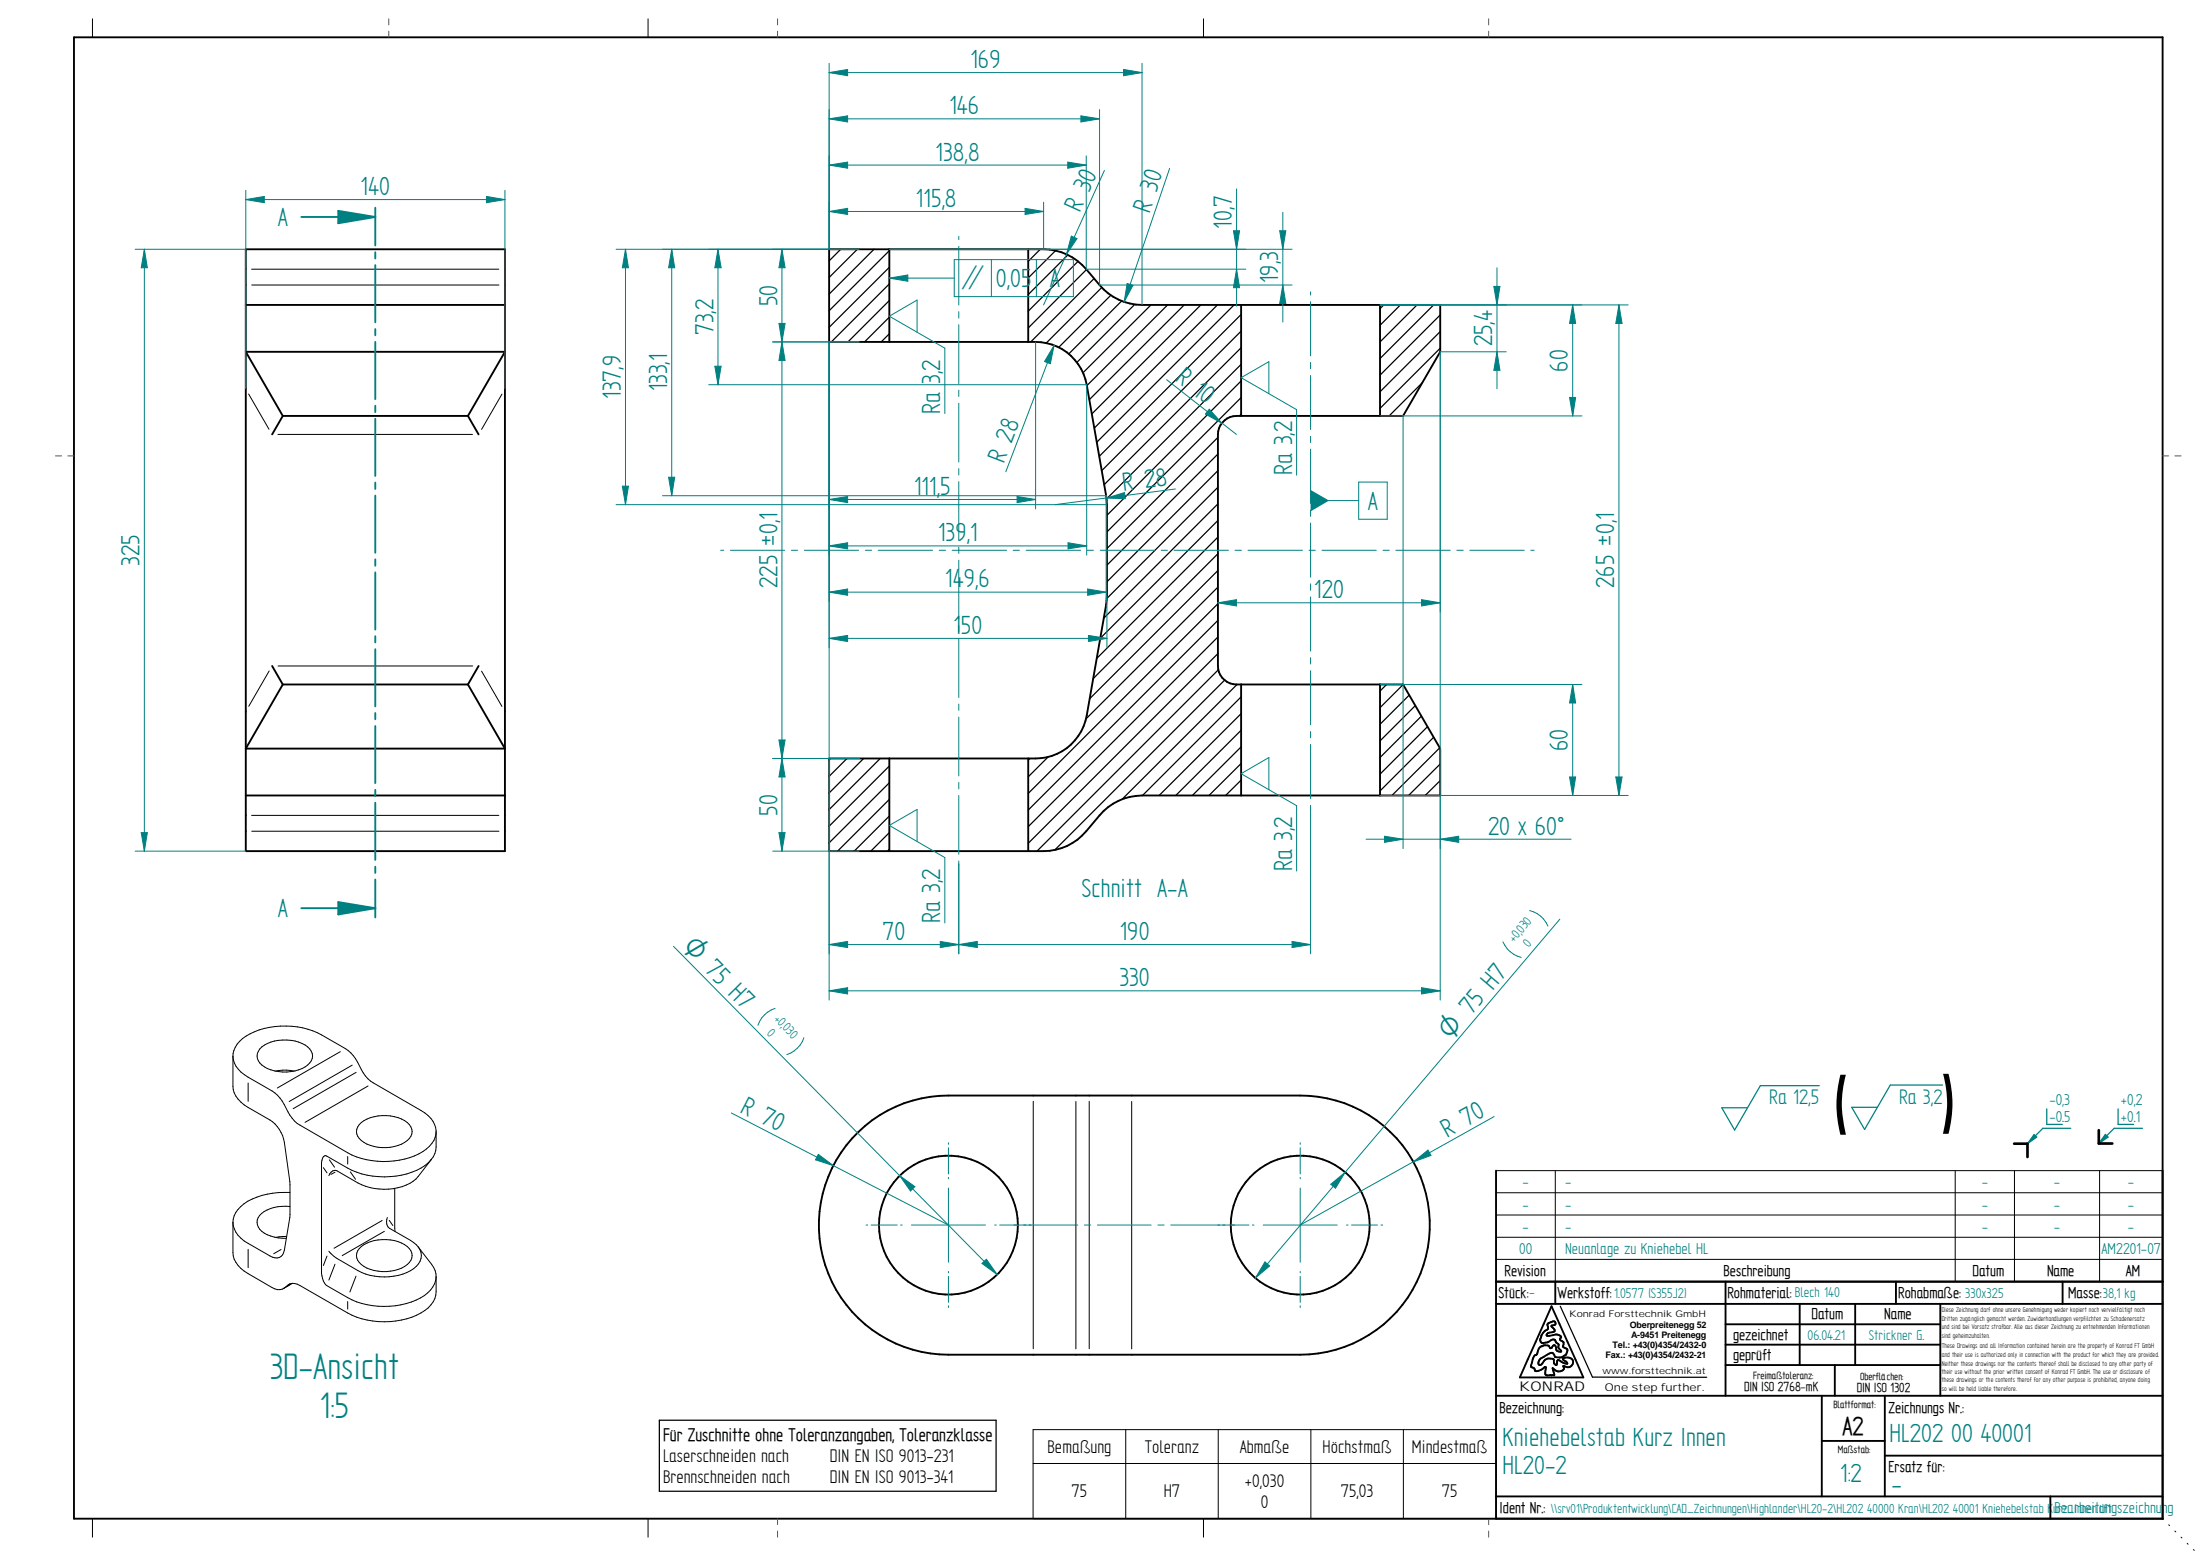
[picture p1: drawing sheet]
<svg xmlns="http://www.w3.org/2000/svg" width="594mm" height="420mm" viewBox="0 0 594 420" stroke-linecap="round" stroke-linejoin="round" font-family="sans-serif">
<g fill="none" stroke="#000" stroke-width=".51">
<path d="M20 10.1h564v400h-564zM404 316.1v94M404 346.1h180M404 352.1h180M419 352.7l8.6 19.2h-17.2zM420 346.1v6M466 357.6h58M466 346.1v30.8M486 352.1v16.5M501 352.1v16.5M512 346.1v6M524 352.1v24.8"/>
<path d="M557 346.1v6M404 376.9h180M422 366.4h-2.1a1.01 1.01 0 0 0-.5-1 1.01 1.01 0 0 0-1.1 .1 5.9 5.9 0 0 0-2.7 2 .62 .62 0 0 0-.1 1 .62 .62 0 0 0 1-.4 2.1 2.1 0 0 1 3.1-1 1.14 1.14 0 0 0 .7 1.5l.2-1.1 .3-.3 1.5 .8 .9 .3M422.1 366.4v-.1a1.56 1.56 0 0 0 1-2.1l-1.1-.6a1.07 1.07 0 0 0 .2-1.1 1.07 1.07 0 0 0-.9-.7v-.3l.2-.3a1.48 1.48 0 0 0-2.1-.7l-1 .2-.8-.1 .5-.7 1.7-.4v-.5l-.9-.9 .7-.3a.54 .54 0 0 0 .4-.6 .54 .54 0 0 0-.7-.4l-.3 .2a.97 .97 0 0 0-1 .4 .97 .97 0 0 0 0 1v.4a3.7 3.7 0 0 0-2 3.3v.2a2.03 2.03 0 0 0 2.5-.2l.4-.2a.79 .79 0 0 1 .9-.2 .79 .79 0 0 1 .4 .8 .98 .98 0 0 1 .6 1.4l.8 1a.98 .98 0 0 1-1-.1 .98 .98 0 0 1-.4-.9l-.2-.5a.68 .68 0 0 0-1 .6l-.3 .1a1.36 1.36 0 0 0-2.1-.7 2.05 2.05 0 0 0-1.5 2.1l-.1 .1a2 2 0 0 0-1.1 1.4l-.5 2.1a1.29 1.29 0 0 1 1.2 1.1 3.8 3.8 0 0 0 2.7-1.1l.1 .2a1.78 1.78 0 0 0 .2 2h2.1l-.4-1.9a1.83 1.83 0 0 0 3 .2l-.2-.7M423.2 368.2l-.3-.6-.8-.5a1.56 1.56 0 0 1 2.6 .2 1.52 1.52 0 0 1-.7 1.7 1.52 1.52 0 0 1-1.8-.2M466 368.6h58M466 363.1h58M491.9 376.9v27.2M495.5 368.6v8.3M509 376.9v27.2M491.9 389.1h17.1M509 393.1h75"/>
<path d="M404 404.1h180M553.7 404.1v6"/>
</g>
<g fill="none" stroke="#000" stroke-width=".27">
<path d="M25 5.1v5M175 5.1v5M325 5.1v5M404 316.1h180M420 316.1v30M528 316.1v30M544 316.1v30M567 316.1v30M404 334.1h180M404 328.1h180M404 322.1h180M404 340.1h180"/>
<path d="M25 410.1v5M175 410.1v5M325 410.1v5M584 410.1l.2 .2M585.6 411.7l.2 .2M587.3 413.4l.2 .2M589 415.1l.2 .2M590.6 416.7l.2 .3M592.3 418.4l.2 .2"/>
</g>
<g fill="none" stroke="#800080" stroke-width=".27">
<path d="M105 5.1v1.6M105 8.4v1.7M210 5.1v1.6M210 8.4v1.7M402 5.1v1.6M402 8.4v1.7M15 123.1h1.6M18.3 123.1h1.7M584 123.1h1.6M587.3 123.1h1.7M210 410.1v1.6M210 413.4v1.7"/>
<path d="M402 410.1v1.6M402 413.4v1.7"/>
</g>
<path d="M421.3 352.7l8.7 19.2h30.9" fill="none" stroke="#000" stroke-width=".34"/>
<g fill="#000">
<circle cx="422.1" cy="366.4" r=".25"/>
<circle cx="422.2" cy="368.8" r=".25"/>
</g>
<path d="M543.9 308.8h3.6" fill="none" stroke="#000" stroke-width=".72"/>
<path d="M570.9 304.7l-4.1 4.1" fill="none" stroke="#008080" stroke-width=".34"/>
<path d="M568.5 306.3l.7 .7-2.4 1.8z" fill="#008080"/>
<path d="M572 299.4v4.2h4.1M551.6 304.7l-4.1 4.1M568.5 306.3l.7 .7-2.4 1.8zM570.9 304.7h7.7" fill="none" stroke="#008080" stroke-width=".34"/>
<path d="M549.3 306.4l.7 .6-2.5 1.8z" fill="#008080"/>
<path d="M552.7 299.4v4.2h4.2M549.3 306.4l.7 .6-2.5 1.8zM551.6 304.7h7.6" fill="none" stroke="#008080" stroke-width=".34"/>
<path d="M547.5 308.8v3.6M566.8 305.2v3.6h3.6" fill="none" stroke="#000" stroke-width=".72"/>
<g fill="none" stroke="#000" stroke-width=".51">
<path d="M66.4 67.3h69.9v162.5h-69.9zM66.4 82.3h69.9M76.4 112.3l-2.9 5M76.4 112.3h50M76.4 112.3l-10-17.3h69.9l-9.9 17.3M126.4 112.3l2.8 5M73.5 179.8l2.9 5M129.2 179.8l-2.8 5M76.4 184.8h50M76.4 184.8l-10 17.3h69.9l-9.9-17.3M66.4 214.8h69.9M231.8 305.6a34.8 34.8 0 0 1 24.3-9.8h95a35 35 0 0 1 35 35 35 35 0 0 1-35 35h-95a35 35 0 0 1-32.4-21.9 35 35 0 0 1 8.1-38.3z"/>
<circle cx="256.1" cy="330.8" r="18.8"/>
<circle cx="351.1" cy="330.8" r="18.7"/>
</g>
<g fill="none" stroke="#000" stroke-width=".27">
<path d="M67.9 72.7h66.8M68 77h66.7M67.1 106.4l5.5 9.5M75.1 117.3h52.5M135.5 106.4l-5.5 9.6M75.1 179.8h52.5M72.7 181.2l-5.5 9.5M130 181.2l5.5 9.6M67.9 220.2h66.8M68 224.5h66.7M62.9 285.2v8.1a6.9 6.9 0 0 0 4.1 5.7l5.9 3.4a8.9 8.9 0 0 1 3.9 6 74.5 74.5 0 0 1 1.5 20.3l-1.5 8.9a2.31 2.31 0 0 1-1.5 2 2.31 2.31 0 0 1-2.4-.5l-5.9-3.4a7.1 7.1 0 0 1-4.1-5.6M64.7 281.2a18 18 0 0 1 14.1-4.1 20.1 20.1 0 0 1 8 2.3l6.5 3.8a11.5 11.5 0 0 1 4.3 5.6 8.6 8.6 0 0 0 3.2 3.6l12.9 7.4a6.3 6.3 0 0 1 3.8 7.3 10.1 10.1 0 0 1-6.8 5.5 22.2 22.2 0 0 1-16.8-1.3l-12.9-7.5a11.1 11.1 0 0 1-4.3-5.6 9.7 9.7 0 0 0-3.2-3.6l-6.5-3.7a6.6 6.6 0 0 1-4.1-6.4 6.4 6.4 0 0 1 1.8-3.3z"/>
<path d="M67 292.4v5M70.1 283.3a10.8 10.8 0 0 1 12.3-1.1 3.2 3.2 0 0 1 2 2.9 3.2 3.2 0 0 1-2 3 11.2 11.2 0 0 1-11.7-.5 2.94 2.94 0 0 1-.6-4.3zM79.4 289.2l-3-.2-2 .2M91.9 284l-17 9.8M95.1 287.6l-17 9.8M96.2 289.6l-17 9.8M99.4 293.2l-17 9.9M279 297.4v66.8M290.5 297.4v66.8M294.1 297.4v66.8M305.6 297.4v66.8M87.3 315.3l1 1.4"/>
<path d="M88.9 313.2l1.4 2M90.5 316.5l-1.1 .6M93.9 312.3v2M94.6 316.4l1.4 2M97 303.7a10.8 10.8 0 0 1 12.3-1.1 3.1 3.1 0 0 1 2 2.9 3.1 3.1 0 0 1-2 3 11.1 11.1 0 0 1-11.7-.5 2.86 2.86 0 0 1-.6-4.3zM116.5 313l-3.6 4.7a12.4 12.4 0 0 1-10.5 3.4 14.1 14.1 0 0 1-5.7-1.7l-5.6-3.2a1.65 1.65 0 0 0-2.3 1.3M117.8 305.6v4.1a7.8 7.8 0 0 1-5.3 6.3 22.1 22.1 0 0 1-18.6-.6l-5.7-3.2a.77 .77 0 0 0-1.1 .5l-.3 1.2v29.9l.5 2.1 .9 1.2a33.4 33.4 0 0 0 9.5 4.9 21.5 21.5 0 0 0 16.9-2.2 5.8 5.8 0 0 0 2.5-7.6l-4.2-5.5M62.9 330v8.2a6.9 6.9 0 0 0 4.1 5.7l6.5 3.8a3.1 3.1 0 0 0 4.3-.7l1.1-.5M67 337.4v4.9M75.9 337.4l-2 1.1M77.4 333.9l-3 .2M78.3 325.8a9.9 9.9 0 0 0-8.2 2.4 3.1 3.1 0 0 0 1.3 4.8l2.7 1.1 3.2 .3"/>
<path d="M78.3 322a18.7 18.7 0 0 0-13.3 3.8 5.8 5.8 0 0 0-2.1 4.3M88.3 339.2l-1 2.5M97 337.1a10.8 10.8 0 0 1 12.3-1 3.1 3.1 0 0 1 2 2.9 3.1 3.1 0 0 1-2 3 11.1 11.1 0 0 1-11.7-.5 2.86 2.86 0 0 1-.6-4.4zM103.2 329.6l-13 7.5M103.8 332.5l-11.4 6.5M104.6 328.8a2.4 2.4 0 0 0 .6 2.9l5.7 3.2a4.7 4.7 0 0 1 2.8 4.9 7.5 7.5 0 0 1-6.1 4.6 16 16 0 0 1-10.9-1.3l-5.6-3.2-2.3-2M105.1 329.5l1 1.4M106.6 320.9l.1 11.6M78.1 346.8l-.2 .1M78.4 346.8l-1.1 .7M78.9 346.5l-2.4 1.5M90.5 341.4l-1.7 4.3"/>
<path d="M93.9 351.5v2M96.1 344.6l-1.6 4.3M117.8 344.7v4.1a7.7 7.7 0 0 1-5.3 6.3 22.1 22.1 0 0 1-18.6-.6l-12.9-7.4-.7-.3-1.4-.3"/>
</g>
<g fill="none" stroke="#008080" stroke-width=".27">
<path d="M66.4 51.4v53.6M131.4 53l4.9 .9-4.9 .8zM136.3 51.4v53.6M256.1 308.6v.4M256.1 309.9v7.1M256.1 317.9v.4M351.1 308.6v.4M351.1 309.9v7.1M351.1 317.9v.4M233.9 330.8h.4M235.2 330.8h7.1M243.2 330.8h.4"/>
<path d="M246.1 330.8h20M256.1 320.8v20M268.6 330.8h.4M270 330.8h21M292.8 330.8h1.7M296.3 330.8h14.5M312.7 330.8h1.7M316.1 330.8h21.2M338.2 330.8h.4M341.1 330.8h20M351.1 320.8v20M363.6 330.8h.4"/>
<path d="M364.9 330.8h7.1M372.9 330.8h.5M256.1 343.3v.4M256.1 344.6v7.1M256.1 352.6v.5M351.1 343.3v.4M351.1 344.6v7.1M351.1 352.6v.5"/>
</g>
<path d="M131.4 53l4.9 .9-4.9 .8z" fill="#008080"/>
<path d="M66.4 53.9l5-.9v1.7z" fill="none" stroke="#008080" stroke-width=".27"/>
<path d="M66.4 53.9l5-.9v1.7z" fill="#008080"/>
<path d="M66.4 53.9h69.9M197.5 300.5l58.6 30.3M221 311.7l4 3-4.8-1.5z" fill="none" stroke="#008080" stroke-width=".27"/>
<path d="M221 311.7l4 3-4.8-1.5z" fill="#008080"/>
<path d="M381.7 313.7l3.9-3.1 .8 1.4zM403.5 301.5l-52.4 29.3" fill="none" stroke="#008080" stroke-width=".27"/>
<path d="M381.7 313.7l3.9-3.1 .8 1.4z" fill="#008080"/>
<path d="M405.8 254.3a7.4 7.4 0 0 0 5 4.2M413 245.9a7.2 7.2 0 0 1 5 4.2M421.2 248.2l-82.2 96.9M341.6 340.7l1.3 1.1-3.9 3.3z" fill="none" stroke="#008080" stroke-width=".27"/>
<path d="M341.6 340.7l1.3 1.1-3.9 3.3z" fill="#008080"/>
<path d="M359.4 319.8l3.9-3.3-2.7 4.3z" fill="none" stroke="#008080" stroke-width=".27"/>
<path d="M359.4 319.8l3.9-3.3-2.7 4.3z" fill="#008080"/>
<path d="M181.9 255.5l87.4 88.7M209.3 272.3a7.3 7.3 0 0 0-4.6 4.6M217.1 280.2a7.3 7.3 0 0 1-4.6 4.6M265.2 341.2l1.2-1.2 2.9 4.2z" fill="none" stroke="#008080" stroke-width=".27"/>
<path d="M265.2 341.2l1.2-1.2 2.9 4.2z" fill="#008080"/>
<path d="M242.9 317.5l4.2 2.9-1.2 1.2z" fill="none" stroke="#008080" stroke-width=".27"/>
<path d="M242.9 317.5l4.2 2.9-1.2 1.2z" fill="#008080"/>
<path d="M279 386h125v24.1h-125zM279 395.2h125M304 386v24.1M329 386v24.1M354 386v24.1M379 386v24.1" fill="none" stroke="#000" stroke-width=".27"/>
<g fill="none" stroke="#008080" stroke-width=".51">
<path d="M81.4 58.6h19.9v7.7M101.3 68.1v1.7M101.3 71.6v15.4M101.3 88.9v1.7M101.3 92.3v15.5M101.3 109.6v1.7M101.3 113.1v15.4M101.3 130.3v1.7M101.3 133.8v15.5M101.3 151v1.8M101.3 154.6v15.4M101.3 171.8v1.7"/>
<path d="M101.3 175.3v15.5M101.3 192.5v1.7M101.3 196v15.5M101.3 213.3v1.7M101.3 216.7v15.5M101.3 234v1.7M101.3 237.5v7.7"/>
</g>
<path d="M91.3 56.9l10 1.7-10 1.7z" fill="#008080"/>
<path d="M91.3 56.9l10 1.7-10 1.7zM81.4 245.2h19.9" fill="none" stroke="#008080" stroke-width=".51"/>
<path d="M91.3 243.6l10 1.6-10 1.7z" fill="#008080"/>
<path d="M101.3 56.1v2.5M91.3 243.6l10 1.6-10 1.7zM101.3 245.2v2.5" fill="none" stroke="#008080" stroke-width=".51"/>
<g fill="none" stroke="#000" stroke-width=".34">
<path d="M227 67.3l-3.1 3.1M231.5 67.3l-7.6 7.6M236 67.3l-12.1 12.1M240.1 67.7l-16.2 16.2M240.1 72.2l-16.2 16.2M240.2 76.7l-15.7 15.6M280.9 67.3l-3.2 3.3M285 67.7l-7.3 7.4M288.4 68.8l-10.7 10.7M291.1 70.6l-13.4 13.4M293.4 72.8l-15.7 15.8M295.4 75.2l-17.1 17.1"/>
<path d="M297.5 77.6l-15 15M300 79.7l-14.1 14.1M240.1 90.1l-2.2 2.2M240.1 85.6l-6.6 6.7M240.2 81.2l-11.2 11.1M302.9 81.3l-14.3 14.3M306.4 82.2l-15.6 15.7M310.8 82.3l-18.4 18.4M315.3 82.3l-21.8 21.8M319.8 82.3l-25.7 25.6M324.3 82.3l-29.5 29.5M328.8 82.3l-33.3 33.3"/>
<path d="M333.2 82.3l-37 37.1M335.1 98.4l-36.3 36.3M335.1 93.9l-37 37M335.1 89.4l-37.6 37.7M335.1 84.9l-38.3 38.3M373.7 82.3l-1 1.1M378.2 82.3l-5.5 5.5M382.6 82.3l-9.9 10M387.1 82.3l-14.4 14.5M388.9 94l-16.2 16.3M388.9 85l-16.2 16.3M388.9 89.5l-16.2 16.3"/>
<path d="M328.9 118.1l-30 30M335.1 102.9l-36.2 36.2M335.1 107.4l-36.2 36.2M335.1 111.8l-.4 .5M384.1 103.3l-9 9M328.9 136.1l-30.8 30.8M328.9 122.6l-30 30M328.9 127.1l-30 30M328.9 131.6l-30 30M328.9 154.1l-34.7 34.6M328.9 158.5l-35.7 35.7M328.9 149.5l-33.7 33.8"/>
<path d="M328.9 145l-32.7 32.8M328.9 140.5l-31.8 31.9M328.9 163l-51.2 51.2M328.9 167.5l-51.2 51.2M328.9 172l-51.2 51.2M328.9 176.5l-51.2 51.2M329 180.8l-49 49M330.7 183.6l-45.8 45.9M334 184.8l-31 31M335.1 197.2l-17.6 17.6M335.1 192.7l-22.1 22.1M335.1 188.2l-26.6 26.6"/>
<path d="M374.4 184.8l-1.7 1.8M378.9 184.8l-6.2 6.3M380.5 187.7l-7.8 7.9M382.2 190.5l-9.5 9.6M383.8 193.4l-11.1 11.2M385.5 196.2l-12.8 12.8M387.1 199.1l-14.4 14.5M224.2 204.8l-.3 .3M228.7 204.8l-4.8 4.8M233.2 204.8l-9.3 9.3M237.7 204.8l-13.8 13.8M240.2 215.9l-14 13.9"/>
<path d="M240.2 206.8l-16.3 16.3M240.2 211.4l-16.3 16.2M278.1 204.8l-.4 .5M283 204.4l-5.3 5.4M335.1 210.7l-4.1 4.1M335.1 206.2l-8.6 8.6M335.1 201.7l-13.1 13.1M388.8 201.9l-12.9 12.9M388.9 210.8l-4.1 4M388.9 206.3l-8.5 8.5M240.2 229.3l-.6 .5M240.2 224.8l-5 5"/>
<path d="M240.2 220.3l-9.5 9.5M178 383.5h91v19.2h-91z"/>
</g>
<path d="M223.9 67.3h57.9a15.3 15.3 0 0 1 11.5 5.4 23.3 23.3 0 0 0 8.7 8.2 15.4 15.4 0 0 0 6.4 1.4h80.5v12.7l-10 17.3h-45a5.1 5.1 0 0 0-5 5v62.5a5 5 0 0 0 5 5h45l10 17.3v12.7h-80.5a15.1 15.1 0 0 0-11.5 5.4 24.5 24.5 0 0 1-8.7 8.2 16.3 16.3 0 0 1-6.4 1.4h-57.9v-25h55.7a14 14 0 0 0 13.8-11.5l5.3-30 .2-2.4-.1-25.9-5.4-31.1a14 14 0 0 0-13.8-11.6h-55.7zM240.2 67.3v25M277.7 67.3v25M335.1 82.3v30M372.7 82.3v30M335.1 184.8v30M372.7 184.8v30M240.2 204.8v25M277.7 204.8v25" fill="none" stroke="#000" stroke-width=".51"/>
<g fill="none" stroke="#008080" stroke-width=".27">
<path d="M298.2 46l-16.4 36.3M258.9 63.8v.9M258.9 66.5v15.9M289.3 63.8l1.5 .6-2.8 4.3zM353.9 78.8v.9M247.6 89.7v-8.7l-7.4 4.4 14.9 8.6v17.7M258.9 84.2v1.7M258.9 87.7v15.9M353.9 81.4v14.7M353.9 97.9v1.7M258.9 105.4v1.7M258.9 108.9v15.9"/>
<path d="M342.6 106.3v-8.6l-7.5 4.3 15 8.6v17.7M353.9 101.4v14.6M353.9 117.8v1.7M258.9 126.5v1.8M258.9 130v16M353.9 121.3v14.6M353.9 137.8v1.6M258.9 147.7v1.7M258.9 151.3v15.8M353.9 141.2v14.7M353.9 157.6v1.8M258.9 168.9v1.7"/>
<path d="M258.9 172.4v15.9M353.9 161.2v14.6M353.9 177.6v1.7M258.9 190.1v1.7M258.9 193.6v15.9M353.9 181.1v14.6M353.9 197.5v1.7M258.9 211.3v1.7M258.9 214.8v15.9M342.6 213.2v-8.6l-7.5 4.3 15 8.7v17.6M353.9 201v14.6M353.9 217.5v.8"/>
<path d="M247.6 227.2v-8.6l-7.4 4.3 14.9 8.7v17.6M258.9 232.5v.8"/>
</g>
<path d="M491.3 293.2h-15.9l-7 11.9-3.5-6h7M524.5 293h-14.1l-6.9 12-3.5-6h7" fill="none" stroke="#008080" stroke-width=".34"/>
<path d="M289.3 63.8l1.5 .6-2.8 4.3z" fill="#008080"/>
<path d="M315.8 45.5l-12.2 36M304.4 76.5l1.5 .5-2.3 4.5z" fill="none" stroke="#008080" stroke-width=".27"/>
<path d="M304.4 76.5l1.5 .5-2.3 4.5z" fill="#008080"/>
<path d="M284.6 93.3l-13 34.1M284.6 93.3l-1 4.9-1.5-.6z" fill="none" stroke="#008080" stroke-width=".27"/>
<path d="M284.6 93.3l-1 4.9-1.5-.6z" fill="#008080"/>
<path d="M298.8 134.5l4.9-1.5 .2 1.7zM317.4 132l-32.5 4.3" fill="none" stroke="#008080" stroke-width=".27"/>
<path d="M298.8 134.5l4.9-1.5 .2 1.7z" fill="#008080"/>
<g fill="none" stroke="#008080" stroke-width=".27">
<path d="M315 102.5l18.9 14.8M326.6 110.5l3.3 3.8-4.4-2.5zM194.6 148.6h.8M197.2 148.6h14.7M213.7 148.6h1.7M217.2 148.6h14.7M233.7 148.6h1.7M237.1 148.6h14.7M253.6 148.6h1.7M257.1 148.6h14.7M273.6 148.6h1.7M277.1 148.6h14.7"/>
<path d="M293.6 148.6h1.7M297.1 148.6h14.6M313.6 148.6h1.6M317 148.6h14.7M333.5 148.6h1.7M337 148.6h14.7M353.5 148.6h1.7M357 148.6h14.6M373.5 148.6h1.7M376.9 148.6h14.7M393.4 148.6h1.7M396.9 148.6h14.7"/>
<path d="M413.4 148.6h.9"/>
</g>
<path d="M326.6 110.5l3.3 3.8-4.4-2.5z" fill="#008080"/>
<path d="M388.9 95v134.2M378.9 112.3v116.9M388.9 226.6l5-.8v1.7z" fill="none" stroke="#008080" stroke-width=".27"/>
<path d="M388.9 226.6l5-.8v1.7z" fill="#008080"/>
<path d="M373.9 225.8l5 .8-5 .9z" fill="none" stroke="#008080" stroke-width=".27"/>
<path d="M373.9 225.8l5 .8-5 .9z" fill="#008080"/>
<path d="M372.7 82.3h54.5M372.7 112.3h54.5M423.8 107.3h1.7l-.8 5zM368.9 226.6h55.4" fill="none" stroke="#008080" stroke-width=".27"/>
<path d="M423.8 107.3h1.7l-.8 5z" fill="#008080"/>
<path d="M424.7 82.3l.8 5h-1.7z" fill="none" stroke="#008080" stroke-width=".27"/>
<path d="M424.7 82.3l.8 5h-1.7z" fill="#008080"/>
<path d="M424.7 82.3v30M372.7 184.8h54.5M424.7 184.8l.8 5h-1.7zM372.7 214.8h54.5" fill="none" stroke="#008080" stroke-width=".27"/>
<path d="M424.7 184.8l.8 5h-1.7z" fill="#008080"/>
<path d="M423.8 209.8h1.7l-.8 5z" fill="none" stroke="#008080" stroke-width=".27"/>
<path d="M423.8 209.8h1.7l-.8 5z" fill="#008080"/>
<path d="M208.7 92.3h23.3M210.3 199.8h1.7l-.8 5zM424.7 184.8v30M208.7 204.8h23.3" fill="none" stroke="#008080" stroke-width=".27"/>
<path d="M210.3 199.8h1.7l-.8 5z" fill="#008080"/>
<path d="M211.2 92.3l.8 5h-1.7z" fill="none" stroke="#008080" stroke-width=".27"/>
<path d="M211.2 92.3l.8 5h-1.7z" fill="#008080"/>
<path d="M208.7 67.3h23.3M208.7 92.3h23.3M210.3 87.3h1.7l-.8 5zM211.2 92.3v112.5" fill="none" stroke="#008080" stroke-width=".27"/>
<path d="M210.3 87.3h1.7l-.8 5z" fill="#008080"/>
<path d="M211.2 67.3l.8 5h-1.7z" fill="none" stroke="#008080" stroke-width=".27"/>
<path d="M211.2 67.3l.8 5h-1.7z" fill="#008080"/>
<path d="M211.2 67.3v25M208.7 204.8h23.3M211.2 204.8l.8 5h-1.7zM208.7 229.8h23.3" fill="none" stroke="#008080" stroke-width=".27"/>
<path d="M211.2 204.8l.8 5h-1.7z" fill="#008080"/>
<path d="M210.3 224.8h1.7l-.8 5z" fill="none" stroke="#008080" stroke-width=".27"/>
<path d="M210.3 224.8h1.7l-.8 5z" fill="#008080"/>
<path d="M36.5 67.3h29.9M39 67.3l.8 5h-1.7zM211.2 204.8v25M36.5 229.8h29.9" fill="none" stroke="#008080" stroke-width=".27"/>
<path d="M39 67.3l.8 5h-1.7z" fill="#008080"/>
<path d="M38.1 224.8h1.7l-.8 5z" fill="none" stroke="#008080" stroke-width=".27"/>
<path d="M38.1 224.8h1.7l-.8 5z" fill="#008080"/>
<path d="M39 67.3v162.5M353.9 135.2h.5" fill="none" stroke="#008080" stroke-width=".27"/>
<path d="M353.9 132.3l5 2.9-5 2.9z" fill="#008080"/>
<path d="M240.2 75.1h5M354.4 135.2h12.5M366.9 130.2h7.7v10h-7.7z" fill="none" stroke="#008080" stroke-width=".27"/>
<path d="M240.2 75.1l4.9-.8v1.6z" fill="#008080"/>
<path d="M240.2 75.1l4.9-.8v1.6zM245.2 75.1h12.5M257.7 70.1h32.1v10h-32.1zM267.7 70.1v10M279.9 70.1v10M372.7 82.3h67M372.7 214.8h67M436.3 209.8h1.7l-.8 5z" fill="none" stroke="#008080" stroke-width=".27"/>
<path d="M436.3 209.8h1.7l-.8 5z" fill="#008080"/>
<path d="M437.2 82.3l.8 5h-1.7z" fill="none" stroke="#008080" stroke-width=".27"/>
<path d="M437.2 82.3l.8 5h-1.7z" fill="#008080"/>
<path d="M437.2 82.3v132.5M353.9 218.3v39.3M258.9 233.3v24.3M258.9 255.1l5-.9v1.7z" fill="none" stroke="#008080" stroke-width=".27"/>
<path d="M258.9 255.1l5-.9v1.7z" fill="#008080"/>
<path d="M348.9 254.2l5 .9-5 .8z" fill="none" stroke="#008080" stroke-width=".27"/>
<path d="M348.9 254.2l5 .9-5 .8z" fill="#008080"/>
<path d="M223.9 92.3v165.3M258.9 233.3v24.3M223.9 255.1l5-.9v1.7zM258.9 255.1h95" fill="none" stroke="#008080" stroke-width=".27"/>
<path d="M223.9 255.1l5-.9v1.7z" fill="#008080"/>
<path d="M253.9 254.2l5 .9-5 .8z" fill="none" stroke="#008080" stroke-width=".27"/>
<path d="M253.9 254.2l5 .9-5 .8z" fill="#008080"/>
<path d="M388.9 214.8v55.2M223.9 229.8v40.2M223.9 255.1h35M223.9 267.5l5-.8v1.7z" fill="none" stroke="#008080" stroke-width=".27"/>
<path d="M223.9 267.5l5-.8v1.7z" fill="#008080"/>
<path d="M383.9 266.7l5 .8-5 .9z" fill="none" stroke="#008080" stroke-width=".27"/>
<path d="M383.9 266.7l5 .8-5 .9z" fill="#008080"/>
<path d="M223.9 57.1l5-.8v1.6zM223.9 54.6v12.7M281.8 54.6v12.7M223.9 267.5h165" fill="none" stroke="#008080" stroke-width=".27"/>
<path d="M223.9 57.1l5-.8v1.6z" fill="#008080"/>
<path d="M276.8 56.3l5 .8-5 .8z" fill="none" stroke="#008080" stroke-width=".27"/>
<path d="M276.8 56.3l5 .8-5 .8z" fill="#008080"/>
<path d="M223.9 44.6l5-.8v1.6zM223.9 57.1h57.9M223.9 42.1v25.2M293.3 42.1v30.6" fill="none" stroke="#008080" stroke-width=".27"/>
<path d="M223.9 44.6l5-.8v1.6z" fill="#008080"/>
<path d="M288.3 43.8l5 .8-5 .8z" fill="none" stroke="#008080" stroke-width=".27"/>
<path d="M288.3 43.8l5 .8-5 .8z" fill="#008080"/>
<path d="M223.9 32.1l5-.8v1.6zM223.9 29.6v37.7M296.9 29.6v47.4M223.9 44.6h69.4" fill="none" stroke="#008080" stroke-width=".27"/>
<path d="M223.9 32.1l5-.8v1.6z" fill="#008080"/>
<path d="M291.9 31.3l5 .8-5 .8z" fill="none" stroke="#008080" stroke-width=".27"/>
<path d="M291.9 31.3l5 .8-5 .8z" fill="#008080"/>
<path d="M223.9 19.6l5-.8v1.6zM223.9 17.1v50.2M308.4 17.1v65.2M223.9 32.1h73" fill="none" stroke="#008080" stroke-width=".27"/>
<path d="M223.9 19.6l5-.8v1.6z" fill="#008080"/>
<path d="M303.4 18.8l5 .8-5 .8z" fill="none" stroke="#008080" stroke-width=".27"/>
<path d="M303.4 18.8l5 .8-5 .8z" fill="#008080"/>
<path d="M223.9 19.6h84.5M223.9 92.3v45.1M279.6 92.3v45.1M223.9 134.9l5-.8v1.6z" fill="none" stroke="#008080" stroke-width=".27"/>
<path d="M223.9 134.9l5-.8v1.6z" fill="#008080"/>
<path d="M274.7 134.1l4.9 .8-4.9 .8z" fill="none" stroke="#008080" stroke-width=".27"/>
<path d="M274.7 134.1l4.9 .8-4.9 .8z" fill="#008080"/>
<path d="M223.9 92.3v57.6M293.4 103.9v46M223.9 134.9h55.7M223.9 147.4l5-.8v1.6z" fill="none" stroke="#008080" stroke-width=".27"/>
<path d="M223.9 147.4l5-.8v1.6z" fill="#008080"/>
<path d="M288.4 146.6l5 .8-5 .8z" fill="none" stroke="#008080" stroke-width=".27"/>
<path d="M288.4 146.6l5 .8-5 .8z" fill="#008080"/>
<path d="M223.9 92.3v70.1M298.7 133.9v28.5M223.9 159.9l5-.9v1.7zM223.9 147.4h69.5" fill="none" stroke="#008080" stroke-width=".27"/>
<path d="M223.9 159.9l5-.9v1.7z" fill="#008080"/>
<path d="M293.7 159l5 .9-5 .8z" fill="none" stroke="#008080" stroke-width=".27"/>
<path d="M293.7 159l5 .9-5 .8z" fill="#008080"/>
<path d="M223.9 92.3v82.6M223.9 159.9h74.8M223.9 172.4l5-.8v1.6zM298.9 160.9v14" fill="none" stroke="#008080" stroke-width=".27"/>
<path d="M223.9 172.4l5-.8v1.6z" fill="#008080"/>
<path d="M293.9 171.6l5 .8-5 .8z" fill="none" stroke="#008080" stroke-width=".27"/>
<path d="M293.9 171.6l5 .8-5 .8z" fill="#008080"/>
<path d="M388.9 95v70.3M223.9 172.4h75M383.9 161.9l5 .9-5 .8z" fill="none" stroke="#008080" stroke-width=".27"/>
<path d="M383.9 161.9l5 .9-5 .8z" fill="#008080"/>
<path d="M328.9 162.8l5-.9v1.7z" fill="none" stroke="#008080" stroke-width=".27"/>
<path d="M328.9 162.8l5-.9v1.7z" fill="#008080"/>
<path d="M240.2 67.3h96.2M293.3 72.7h43.1M333.1 62.3h1.6l-.8 5zM328.9 162.8h60" fill="none" stroke="#008080" stroke-width=".27"/>
<path d="M333.1 62.3h1.6l-.8 5z" fill="#008080"/>
<path d="M333.9 72.7l.8 5h-1.6z" fill="none" stroke="#008080" stroke-width=".27"/>
<path d="M333.9 72.7l.8 5h-1.6z" fill="#008080"/>
<path d="M333.9 51v31.7M240.2 67.3h108.7M296.9 77h52M345.6 62.3h1.6l-.8 5z" fill="none" stroke="#008080" stroke-width=".27"/>
<path d="M345.6 62.3h1.6l-.8 5z" fill="#008080"/>
<path d="M346.4 77l.8 5h-1.6z" fill="none" stroke="#008080" stroke-width=".27"/>
<path d="M346.4 77l.8 5h-1.6z" fill="#008080"/>
<path d="M346.4 57.3v29.7M403.4 77.3h1.6l-.8 5zM372.7 82.3h34M388.9 95h17.8" fill="none" stroke="#008080" stroke-width=".27"/>
<path d="M403.4 77.3h1.6l-.8 5z" fill="#008080"/>
<path d="M404.2 95l.8 5h-1.6z" fill="none" stroke="#008080" stroke-width=".27"/>
<path d="M404.2 95l.8 5h-1.6z" fill="#008080"/>
<path d="M191.4 67.3h32.5M193.9 67.3l.8 5h-1.7zM404.2 72.3v32.7M191.4 103.9h102" fill="none" stroke="#008080" stroke-width=".27"/>
<path d="M193.9 67.3l.8 5h-1.7z" fill="#008080"/>
<path d="M193 98.9h1.7l-.8 5z" fill="none" stroke="#008080" stroke-width=".27"/>
<path d="M193 98.9h1.7l-.8 5z" fill="#008080"/>
<path d="M178.9 67.3h45M181.4 67.3l.8 5h-1.7zM193.9 67.3v36.6M178.9 133.9h119.8" fill="none" stroke="#008080" stroke-width=".27"/>
<path d="M181.4 67.3l.8 5h-1.7z" fill="#008080"/>
<path d="M180.5 128.9h1.7l-.8 5z" fill="none" stroke="#008080" stroke-width=".27"/>
<path d="M180.5 128.9h1.7l-.8 5z" fill="#008080"/>
<path d="M166.4 67.3h57.5M168.9 67.3l.8 5h-1.6zM181.4 67.3v66.6M166.4 136.3h132.5" fill="none" stroke="#008080" stroke-width=".27"/>
<path d="M168.9 67.3l.8 5h-1.6z" fill="#008080"/>
<path d="M168.1 131.3h1.6l-.8 5z" fill="none" stroke="#008080" stroke-width=".27"/>
<path d="M168.1 131.3h1.6l-.8 5z" fill="#008080"/>
<path d="M168.9 67.3v69" fill="none" stroke="#008080" stroke-width=".27"/>
<g font-size="25.4">
<text x="524" y="305.9">)</text>
<text x="495" y="306.1">(</text>
</g>
<g font-size="11.3" fill="#008080">
<text x="72.8" y="372.4">3D-Ansicht</text>
<text x="86.4" y="382.9">1:5</text>
</g>
<g font-size="8" fill="#008080">
<text x="262" y="18.3">169</text>
<text x="256.4" y="30.9">146</text>
<text x="252.6" y="43.3">138,8</text>
<text x="97.4" y="52.6">140</text>
<text x="247.3" y="55.8">115,8</text>
<text x="291.6" y="57.6" transform="rotate(-66 291.6 57.6)">R 30</text>
<text x="310.4" y="57.7" transform="rotate(-71 310.4 57.7)">R 30</text>
<text x="75" y="61.1">A</text>
<text x="332.6" y="61.8" transform="rotate(-90 332.6 61.8)">10,7</text>
<text x="268.9" y="77.6">0,05 A</text>
<text x="345.1" y="76.5" transform="rotate(-90 345.1 76.5)">19,3</text>
<text x="209.9" y="82.7" transform="rotate(-90 209.9 82.7)">50</text>
<text x="192.7" y="90.5" transform="rotate(-90 192.7 90.5)">73,2</text>
<text x="403" y="93.6" transform="rotate(-90 403 93.6)">25,4</text>
<text x="423.4" y="100.3" transform="rotate(-90 423.4 100.3)">60</text>
<text x="167.6" y="107.7" transform="rotate(-90 167.6 107.7)">137,9</text>
<text x="180.1" y="105.7" transform="rotate(-90 180.1 105.7)">133,1</text>
<text x="317.2" y="102.7" transform="rotate(38 317.2 102.7)">R 10</text>
<text x="253.9" y="111.7" transform="rotate(-90 253.9 111.7)">Ra 3,2</text>
<text x="271.1" y="125.3" transform="rotate(-69 271.1 125.3)">R 28</text>
<text x="348.9" y="128.3" transform="rotate(-90 348.9 128.3)">Ra 3,2</text>
<text x="246.8" y="133.6">111,5</text>
<text x="303.4" y="132.6" transform="rotate(-7 303.4 132.6)">R 28</text>
<text x="369.4" y="137.7">A</text>
<text x="253.3" y="146.1">139,1</text>
<text x="37.7" y="152.8" transform="rotate(-90 37.7 152.8)">325</text>
<text x="209.9" y="158.8" transform="rotate(-90 209.9 158.8)">225 ±0,1</text>
<text x="255.3" y="158.6">149,6</text>
<text x="354.9" y="161.5">120</text>
<text x="435.9" y="158.8" transform="rotate(-90 435.9 158.8)">265 ±0,1</text>
<text x="257.5" y="171.2">150</text>
<text x="423.4" y="202.8" transform="rotate(-90 423.4 202.8)">60</text>
<text x="209.9" y="220.2" transform="rotate(-90 209.9 220.2)">50</text>
<text x="401.8" y="225.4">20 x 60°</text>
<text x="348.9" y="235.2" transform="rotate(-90 348.9 235.2)">Ra 3,2</text>
<text x="292" y="242.3">Schnitt A-A</text>
<text x="75" y="247.7">A</text>
<text x="253.9" y="249.2" transform="rotate(-90 253.9 249.2)">Ra 3,2</text>
<text x="238.3" y="253.8">70</text>
<text x="302.4" y="253.8">190</text>
<text x="302.3" y="266.3">330</text>
<text x="199.6" y="300.2" transform="rotate(27 199.6 300.2)">R 70</text>
<text x="390.8" y="307.2" transform="rotate(-29 390.8 307.2)">R 70</text>
<text x="510.2" y="389.3">HL202 00 40001</text>
<text x="405.8" y="390.4">Kniehebelstab Kurz Innen</text>
<text x="405.8" y="397.9">HL20-2</text>
<text x="496.9" y="400.3">1:2</text>
<text x="510.8" y="403.2">-</text>
</g>
<text font-size="7.9" x="497.5" y="387.5">A2</text>
<g font-size="7.7" fill="#008080">
<text x="259.5" y="77.6">i</text>
<text x="184" y="255.9" transform="rotate(45 184 255.9)">O 75 H7</text>
<text x="391.7" y="281" transform="rotate(-50 391.7 281)">O 75 H7</text>
</g>
<g font-size="6.4" fill="#008080">
<text x="477.8" y="298.2">Ra 12,5</text>
<text x="512.8" y="298">Ra 3,2</text>
</g>
<g font-size="5.6">
<text x="179.1" y="394.8">Laserschneiden nach</text>
<text x="224.1" y="394.8">DIN EN ISO 9013-231</text>
<text x="282.9" y="392.3">Bemaßung</text>
<text x="309.1" y="392.3">Toleranz</text>
<text x="334.8" y="392.3">Abmaße</text>
<text x="357.1" y="392.3">Höchstmaß</text>
<text x="381.3" y="392.3">Mindestmaß</text>
<text x="179.1" y="400.5">Brennschneiden nach</text>
<text x="224.1" y="400.5">DIN EN ISO 9013-341</text>
<text x="336.2" y="401.4">+0,030</text>
<text x="289.4" y="404.3">75</text>
<text x="314.2" y="404.3">H7</text>
<text x="340.4" y="407.2">0</text>
<text x="362.1" y="404.3">75,03</text>
<text x="389.4" y="404.3">75</text>
</g>
<text font-size="5.5" x="179.1" y="389">Für Zuschnitte ohne Toleranzangaben, Toleranzklasse</text>
<g font-size="4.8" fill="#008080">
<text x="553.4" y="298.4">-0,3</text>
<text x="572.7" y="298.4">+0,2</text>
<text x="553.4" y="302.9">-0.5</text>
<text x="572.7" y="302.9">+0.1</text>
<text x="411.1" y="320.6">-</text>
<text x="422.6" y="320.6">-</text>
<text x="535.1" y="320.6">-</text>
<text x="554.6" y="320.6">-</text>
<text x="574.6" y="320.6">-</text>
<text x="411.1" y="326.6">-</text>
<text x="422.6" y="326.6">-</text>
<text x="535.1" y="326.6">-</text>
<text x="554.6" y="326.6">-</text>
<text x="574.6" y="326.6">-</text>
<text x="411.1" y="332.6">-</text>
<text x="422.6" y="332.6">-</text>
<text x="535.1" y="332.6">-</text>
<text x="554.6" y="332.6">-</text>
<text x="574.6" y="332.6">-</text>
<text x="410.2" y="338.6">00</text>
<text x="422.6" y="338.6">Neuanlage zu Kniehebel HL</text>
<text x="567.5" y="338.6">AM2201-07</text>
<text x="554.8" y="408.6">Bearbeitungszeichnung</text>
</g>
<g font-size="4.8">
<text x="406.3" y="344.5">Revision</text>
<text x="465.4" y="344.5">Beschreibung</text>
<text x="532.6" y="344.5">Datum</text>
<text x="552.8" y="344.5">Name</text>
<text x="574.1" y="344.5">AM</text>
<text x="404.6" y="350.5">Stück:-</text>
<text x="420.6" y="350.5">Werkstoff:1.0577 (S355J2)</text>
<text x="466.5" y="350.5">Rohmaterial: Blech 140</text>
<text x="512.6" y="350.5">Rohabmaße: 330x325</text>
<text x="558.5" y="350.5">Masse:38,1 kg</text>
<text x="489.2" y="356.3">Datum</text>
<text x="508.8" y="356.3">Name</text>
<text x="468" y="361.8">gezeichnet</text>
<text x="468" y="367.2">geprüft</text>
<text x="405" y="381.5">Bezeichnung:</text>
<text x="510" y="381.5">Zeichnungs Nr.:</text>
<text x="510" y="397.5">Ersatz für:</text>
<text x="405" y="408.5">Ident Nr.:</text>
</g>
<g font-size="4.3" fill="#008080">
<text x="488.1" y="361.8">06.04.21</text>
<text x="504.6" y="361.8">Strickner G.</text>
</g>
<g font-size="4" fill="#008080">
<text x="408.9" y="254.6" transform="rotate(-50 408.9 254.6)">+0,</text>
<text x="411" y="252.1" transform="rotate(-50 411 252.1)">030</text>
<text x="412.9" y="256.1" transform="rotate(-50 412.9 256.1)">0</text>
<text x="208.7" y="275.3" transform="rotate(45 208.7 275.3)">+0,</text>
<text x="206.9" y="279.1" transform="rotate(45 206.9 279.1)">0</text>
<text x="211.1" y="277.7" transform="rotate(45 211.1 277.7)">030</text>
<text x="418.8" y="408.5">\\srv01\Produktentwicklung\CAD_Zeichnungen\Highlander\HL20-2\HL202</text>
<text x="504.2" y="408.5">40000 Kran\HL202 40001 Kniehebelstab Kurz_innen.dft</text>
</g>
<g font-size="4">
<text x="471" y="375.6">DIN ISO 2768-mK</text>
<text x="501.4" y="375.8">DIN ISO 1302</text>
</g>
<text font-size="3.6" x="410.2" y="375.6">KONRAD</text>
<g font-size="3.2">
<text x="473.4" y="372.4">Freimaßtoleranz:</text>
<text x="502.3" y="372.6">Oberflächen:</text>
<text x="495.1" y="380.2">Blattformat:</text>
<text x="496.3" y="392.5">Maßstab:</text>
</g>
<text font-size="2.9" x="433.4" y="375.5">One step further.</text>
<g font-size="2.5">
<text x="423.7" y="355.7">Konrad Forsttechnik GmbH</text>
<text x="432.7" y="371">www.forsttechnik.at</text>
</g>
<g font-size="2.4">
<text x="440.1" y="358.7">Oberpreitenegg 52</text>
<text x="435.5" y="364.1">Tel.: +43(0)4354/2432-0</text>
<text x="440.5" y="361.4">A-9451 Preitenegg</text>
<text x="433.6" y="366.8">Fax.: +43(0)4354/2432-21</text>
</g>
<g font-size="2.1">
<text x="524.3" y="354.4">Diese Zeichnung darf ohne unsere Genehmigung weder kopiert noch vervielfältigt noch</text>
<text x="524.3" y="356.7">Dritten zugänglich gemacht werden. Zuwiderhandlungen verpfilchten zu Schadenersatz</text>
<text x="524.3" y="359">und sind bei Vorsatz strafbar. Alle aus dieser Zeichnung zu entnehmenden Informationen</text>
<text x="524.3" y="364.1">These Drawings and all Information contained herein are the property of Konrad FT GmbH</text>
<text x="524.3" y="361.3">sind geheimzuhalten.</text>
<text x="524.3" y="366.4">and their use is authorized only in connection with the product for which they are provided.</text>
<text x="524.3" y="368.7">Neither these drawings nor the contents thereof shall be disclosed to any other party of</text>
<text x="524.3" y="371">their use without the prior written consent of Konrad FT GmbH. The use or disclosure of</text>
<text x="524.3" y="373.3">these drawings or the contents therof for any other purpose is prohibited, anyone doing</text>
<text x="524.3" y="375.6">so will be held liable therefore.</text>
</g>
</svg>
